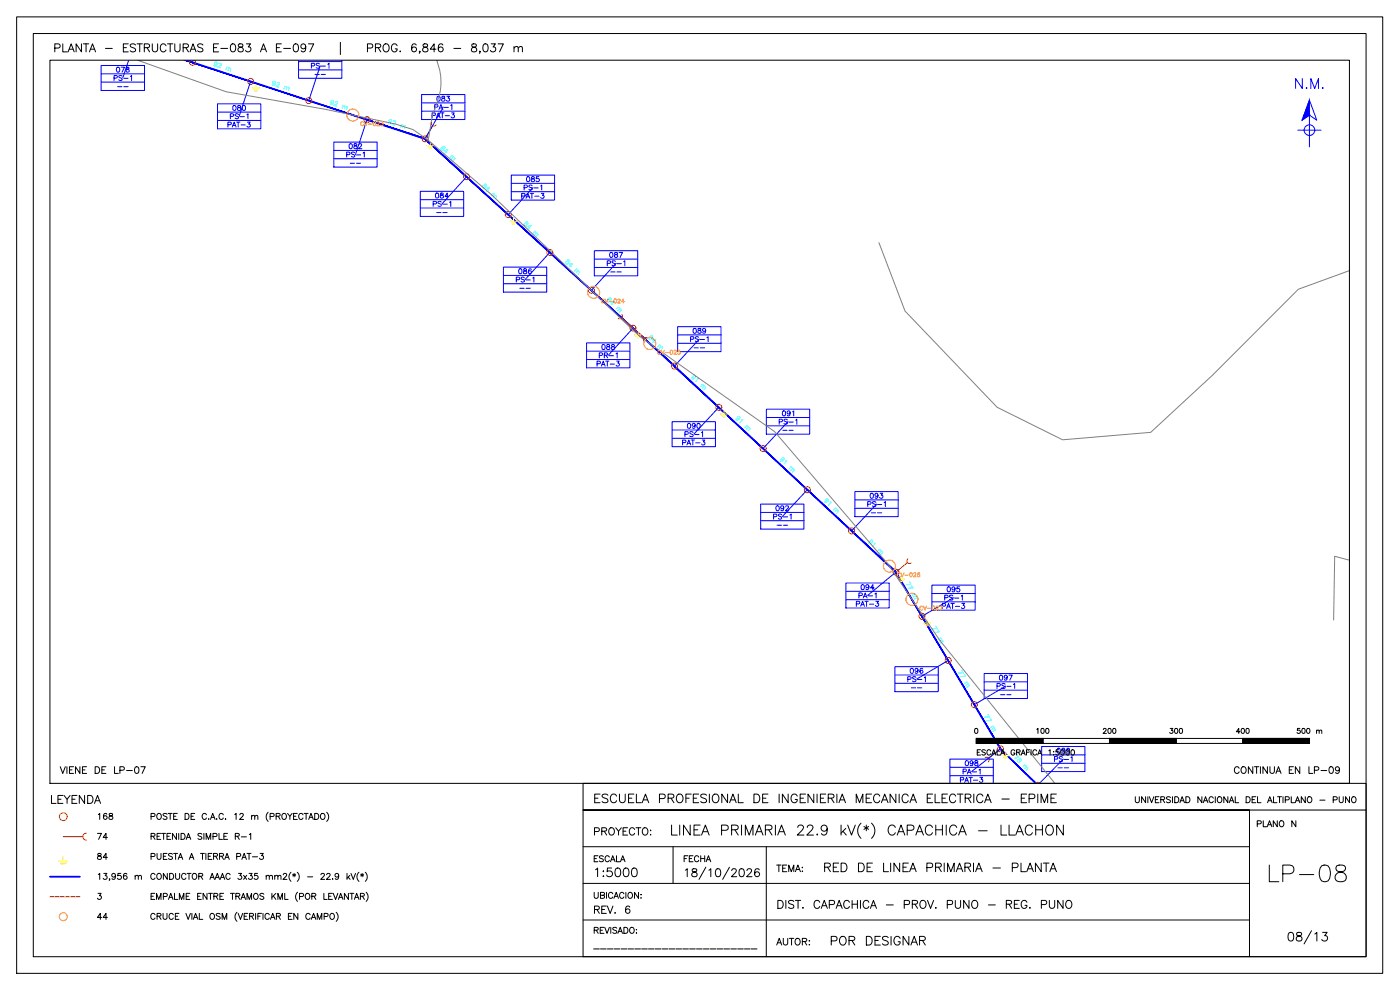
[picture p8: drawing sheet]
<svg xmlns="http://www.w3.org/2000/svg" width="420mm" height="297mm" viewBox="0 0 420 297" stroke-linecap="round" stroke-linejoin="round" font-family="sans-serif">
<!-- layer: RP_CONDUCTOR -->
<path d="M300.1 224.8l10.5 10.2h.4zM300.1 224.8l.2-.2 10.7 10.4zM268.8 171.8l31.3 53 .2-.2zM268.8 171.8l.1-.2 31.4 53zM202.3 109.9l66.5 61.9 .1-.2zM202.5 109.8l66.4 61.8-66.6-61.7zM127.5 41.8l74.8 68.1 .2-.1zM127.6 41.6l74.9 68.2-75-68zM55.5 18.1l72 23.7 .1-.2zM55.5 18.1h.8l71.3 23.5z" fill="#00f" stroke="#00f" stroke-width=".3"/>
<!-- layer: RP_CUADROPOSTE -->
<g fill="none" stroke="#00f" stroke-width=".3">
<path d="M30.4 19.6h13v7.5h-13zM58 18.1l-.2 .6M89.6 18.1v5.4h13v-5.4M89.6 18.5h13M96.1 19.7l-3.4 10.5M30.4 22.1h13M30.4 24.6h13M65.3 31.1h13v7.5h-13zM65.3 33.6h13M65.3 36.1h13M75.2 24.4l-3.4 10.5M89.6 21h13"/>
<path d="M110.1 35.9l-3.4 10.5M126.5 28.4h13v7.5h-13zM126.5 30.9h13M126.5 33.4h13M133 32.1l-5.4 9.6M100.2 42.6h13v7.5h-13zM100.2 45.1h13M100.2 47.6h13M126.1 57.4h13v7.5h-13zM126.1 59.9h13M140 53l-7.3 8.2M153.4 52.5h13v7.5h-13z"/>
<path d="M153.4 55h13M153.4 57.5h13M159.9 56.3l-7.4 8.1M126.1 62.4h13M165 75.8l-7.4 8.1M178.4 75.2h13v7.5h-13zM178.4 77.7h13M184.9 79l-7.4 8.1M151.1 80.1h13v7.5h-13zM151.1 82.6h13M151.1 85.1h13M178.4 80.2h13"/>
<path d="M189.9 98.5l-7.4 8.1M203.4 98h13v7.5h-13zM176 102.9h13v7.5h-13zM176 105.4h13M176 107.9h13M203.4 100.5h13M203.4 103h13M209.9 101.8l-7.5 8M201.7 126.5h13v7.5h-13zM201.7 129h13M201.7 131.5h13M215.7 122.2l-7.5 8.1"/>
<path d="M230 122.8h13v7.5h-13zM230 125.3h13M230 127.8h13M236.5 126.5l-7.5 8.1M228.3 151.2h13v7.5h-13zM228.3 153.7h13M228.3 156.2h13M242.3 146.9l-7.5 8.1M256.6 147.5h13v7.5h-13zM256.6 150h13M256.6 152.5h13M263.1 151.2l-7.5 8.1"/>
<path d="M253.9 174.9h13v7.5h-13zM253.9 177.4h13M253.9 179.9h13M268.9 171.7l-8.5 7M279.7 175.6h13v7.5h-13zM279.7 178.1h13M286.2 179.3l-9.5 5.6M279.7 180.6h13M284.5 198.2l-9.4 5.6M268.6 200h13v7.5h-13zM268.6 202.5h13M268.6 205h13"/>
<path d="M295.4 202.1h13v7.5h-13zM295.4 204.6h13M295.4 207.1h13M301.9 205.8l-9.5 5.6M285.1 235v-7.3h13v7.3M285.1 230.2h13M285.1 232.7h13M300.2 224.7l-8.6 6.8M312.6 224h13v7.5h-13zM312.6 226.5h13M312.6 229h13M319.1 227.8l-7.1 7.2"/>
</g>
<!-- layer: RP_POSTE -->
<g fill="none" stroke="#f00" stroke-width=".3">
<path d="M57.1 18.1a.89 .89 0 0 0 0 1.2 .89 .89 0 0 0 1.3 0 .89 .89 0 0 0 0-1.2M310.7 235l.7-.3 .7 .3"/>
<circle cx="75.2" cy="24.4" r=".9"/>
<circle cx="92.7" cy="30.2" r=".9"/>
<circle cx="127.6" cy="41.7" r=".9"/>
<circle cx="140" cy="53" r=".9"/>
<circle cx="152.5" cy="64.4" r=".9"/>
<circle cx="165" cy="75.8" r=".9"/>
<circle cx="177.5" cy="87.1" r=".9"/>
<circle cx="190" cy="98.5" r=".9"/>
<circle cx="202.4" cy="109.8" r=".9"/>
<circle cx="215.7" cy="122.2" r=".9"/>
<circle cx="229" cy="134.6" r=".9"/>
<circle cx="242.3" cy="146.9" r=".9"/>
<circle cx="255.6" cy="159.3" r=".9"/>
<circle cx="276.7" cy="184.9" r=".9"/>
<circle cx="284.6" cy="198.2" r=".9"/>
<circle cx="292.4" cy="211.4" r=".9"/>
<circle cx="300.3" cy="224.7" r=".9"/>
<circle cx="19" cy="245" r="1.17"/>
</g>
<!-- layer: RP_PTIERRA -->
<g fill="none" stroke="#ff0" stroke-width=".3">
<path d="M75.8 26.4h2M76.2 26.8h1.2M76.5 27.2h.6M76.8 25.4v1M128.2 43.7h2M128.5 44.1h1.3M128.9 44.5h.6M129.2 42.7v1M153.1 66.4h2M153.5 66.8h1.3M153.8 67.2h.6M154.1 65.4v1"/>
<path d="M191.6 99.5v1M190.5 100.5h2.1M190.9 100.9h1.3M191.2 101.3h.7M216.3 124.2h2M216.7 124.6h1.3M217 125h.6M217.3 123.2v1M277.3 186.9h2M277.6 187.3h1.4M278 187.7h.6M278.3 185.9v1"/>
<path d="M300.8 226.7h2M301.2 227.1h1.3M301.5 227.5h.6M301.8 225.7v1M17.7 258.3h2.6M18.1 258.9h1.7M18.6 259.4h.8M19 257.1v1.2"/>
</g>
<!-- layer: RP_VANO -->
<g fill="none" stroke="#0ff" stroke-width=".3">
<path d="M65.2 19.2a.4 .4 0 0 1-.7 .1 .4 .4 0 0 1 .1-.6 .4 .4 0 0 1 .6 .2l-.5 1-.4-.3M65.7 19.2l.3-.2 .4 .4-1.1 .7 .8 .3M68 20.3l.6 .1-.2 .8M68.1 20.1l-.3 .8M68.6 20.6h.7l-.2 .8M82.6 24.9a.4 .4 0 0 1-.6 .2 .4 .4 0 0 1 .1-.7 .4 .4 0 0 1 .6 .3l-.5 .9-.5-.3M83.1 24.9l.6-.1 .1 .4-1 .7 .8 .2M85.4 26.1h.7l-.2 .8M85.5 25.9l-.3 .8M86.1 26.3l.4-.1 .2 .1-.1 .8M100.1 30.7a.4 .4 0 0 1-.6 .1 .4 .4 0 0 1 0-.6 .4 .4 0 0 1 .6 .2l-.4 1-.5-.3M100.6 30.7l.3-.2 .4 .4-1.1 .7 .8 .3"/>
<path d="M102.9 31.8l.4-.1 .2 .2-.1 .7M103 31.6l-.3 .8M103.5 32.1h.7l-.2 .8M117.5 36.4a.4 .4 0 0 1-.6 .1 .4 .4 0 0 1 .1-.6 .4 .4 0 0 1 .6 .2l-.5 1-.5-.3M118.1 36.4l.3-.2 .4 .4-1.1 .8 .8 .2M120.4 37.6h.6l-.2 .8M120.4 37.3l-.2 .9M121 37.8h.6l-.1 .8M132.5 44.4l.8 .1 .2-.1-.2-.5-.4 .1a.74 .74 0 0 1 0 1.1l-.6-.4zM134.1 45.8l-.7-.6 1-.2-.8 .9M135.4 46.8l.6 .3-.5 .6M135.6 46.6l-.6 .7"/>
<path d="M135.9 47.3h.4l.2 .2-.5 .7M144.9 55.7l.9 .2 .2-.1-.1-.3-.3-.3-.2 .2 .2 .9a.43 .43 0 0 1-.6 0 .43 .43 0 0 1-.1-.6zM146.6 57.2l-.7-.6 1-.3-.9 1M147.9 58.2h.4l.2 .2-.5 .7M148.1 58l-.6 .6M148.4 58.6l.6 .3-.5 .6M157.4 67.1l.9 .2 .2-.2-.3-.4h-.4a.74 .74 0 0 1 0 1.2l-.4-.3zM159 68.5l-.7-.6 1.1-.2-.9 1M160.4 69.5l.4 .1 .2 .2-.5 .6M160.5 69.3l-.5 .7M160.9 70l.6 .3-.5 .6M169.8 78.6l.4-.2 .7 .2 .1-.3-.3-.3h-.3l-.1 .2 .2 .8a.45 .45 0 0 1-.5 .1 .45 .45 0 0 1-.2-.5z"/>
<path d="M171.5 79.9l-.7-.6 1.1-.2-.9 .9M172.9 80.9l.5 .3-.4 .6M173 80.7l-.6 .7M173.4 81.4h.4l.1 .2-.4 .7M185.8 92.7l.6 .3-.5 .6M194.7 101.3l.3-.2 .8 .2 .1-.2-.2-.4-.4 .1 .2 1a.46 .46 0 0 1-.6 0 .46 .46 0 0 1-.2-.5zM196.4 102.6l-.6-.6 1-.2-.9 1M197.8 103.6h.4l.2 .3-.5 .6M198 103.4l-.6 .7M198.3 104.1h.4l.2 .3-.5 .6M207.6 113.2v.2a.59 .59 0 0 0 .9 .1 .59 .59 0 0 0-.1-.9 .4 .4 0 0 0-.4 .5 .4 .4 0 0 0 .6 .1M209.2 113.5l.4 .1-.9 .9"/>
<path d="M210.7 115.5h.4l.2 .3-.5 .6M210.9 115.3l-.6 .7M211.2 116l.6 .3-.5 .6M220.9 125.6v.1a.57 .57 0 0 0 .9 .1 .57 .57 0 0 0-.2-.9 .4 .4 0 0 0-.3 .6 .4 .4 0 0 0 .6 .1M222.5 125.9h.4l-.9 1M224 127.9l.6 .3-.6 .6M224.2 127.7l-.6 .6M224.5 128.3l.4 .1 .2 .2-.5 .7M234.2 138v.1a.57 .57 0 0 0 .9 .1 .57 .57 0 0 0-.3-.9 .4 .4 0 0 0-.2 .6 .4 .4 0 0 0 .6 .1M235.8 138.3h.4l-.9 .9M237.3 140.2l.4 .1 .1 .2-.5 .6M237.4 140l-.6 .7"/>
<path d="M237.8 140.7h.4l.1 .3-.5 .6M247.5 150.3v.2a.57 .57 0 0 0 .9 .1 .57 .57 0 0 0-.3-.9 .41 .41 0 0 0-.2 .5 .41 .41 0 0 0 .6 .2M249.1 150.6l.4 .1-.9 .9M250.5 152.6h.5l.1 .3-.5 .6M250.7 152.4l-.6 .6M251.1 153.1l.5 .2-.5 .7M260.8 162.7l-.1 .1a.57 .57 0 0 0 1 .1 .57 .57 0 0 0-.3-.9 .41 .41 0 0 0-.3 .6 .41 .41 0 0 0 .7 .1M262.4 163h.4l-.9 1M263.8 165l.6 .3-.5 .6M264 164.8l-.6 .6M264.3 165.4h.4l.2 .3-.5 .6M273.6 175.6l.4 .8-1.4 .1"/>
<path d="M274.3 178.2l.4 .2 .1 .3-.7 .4M274.5 178.1l-.7 .4M274.7 178.8l.3 .2 .1 .2-.6 .5M280.8 187.8l.4 .8-1.4 .1M281.4 188.9l.5 .7-1.5 .2M282.2 191.5l.4 .4-.6 .5M282.4 191.4l-.8 .4M282.5 192.1l.5 .4-.7 .5M288.6 201.1l.5 .7-1.4 .2M289.3 202.1l.4 .8-1.4 .1M290 204.7l.5 .5-.7 .4M290.2 204.6l-.7 .4"/>
<path d="M290.3 205.3l.5 .5-.6 .4M296.5 214.3l.4 .8-1.4 .1M297.1 215.4l.5 .8-1.5 .1M297.9 218l.4 .4-.6 .5M298.1 217.9l-.8 .4M298.2 218.6l.5 .4-.7 .5M305.2 226.5l.6 .6-1.4 .5M305.5 228l1 .1-.4-.6-.2 .3a.53 .53 0 0 1 .3 .5 .53 .53 0 0 1-.5 .5l-.4-.5zM307.4 229.7l.6 .3-.5 .6M307.6 229.5l-.6 .6M307.9 230.1l.4 .1 .2 .2-.5 .7"/>
</g>
<!-- layer: RP_RETENIDA -->
<path d="M129.5 36.7a.79 .79 0 0 0 .3 1 .79 .79 0 0 0 1.1-.2M129.8 37.8l-2.2 3.9M186.6 94.3a.79 .79 0 0 1 0 1.1 .79 .79 0 0 1-1.1 .1M186.6 95.4l6.7 6.1M194.4 101.5a.79 .79 0 0 0-1.1 0 .79 .79 0 0 0 0 1.1M272.3 168.8l-3.4 2.9M272.4 167.7a.79 .79 0 0 0-.1 1.1 .79 .79 0 0 0 1.2 .1M295.6 227.3a.79 .79 0 0 1 1.1 .2 .79 .79 0 0 1-.1 1.1M300.2 224.7l-3.5 2.8M19 251h5.8M25.9 250a1.05 1.05 0 0 0-1.1 1 1.05 1.05 0 0 0 1.1 1.1" fill="none" stroke="#f00" stroke-width=".3"/>
<!-- layer: VIAS -->
<path d="M41.3 18.1l26.5 9.4 30.1 5.4 20.7 4.3 5.4 1.7 4.5 3.2 19 16.3 44.4 42.5 40.6 28.6 33.9 39.7 15.6 22.8 34.6 43M131.1 18.1a17 17 0 0 1 .7 10.6l-2.1 6.2-1.2 7.2M263.8 72.8l7.8 20.5 27.7 28.9 19.6 9.8 26.5-2.3 18.6-17.2 25.6-25.7 15.4-5.6M405 168.1l-4.4-1.2-.4 19.1" fill="none" stroke="#808080" stroke-width=".3"/>
<!-- layer: CRUCES -->
<g fill="none" stroke="#ff7f00" stroke-width=".3">
<path d="M198.2 105.4a.49 .49 0 0 0-.6-.3 .49 .49 0 0 0-.2 .7 .45 .45 0 0 0 .3 .5 .45 .45 0 0 0 .5-.3M198.5 105.1l.4 1.2 .5-1.2M199.6 105.8h1.1M202.3 105.4l.2-.3 .5 .2-.8 1h.8M204 105.1h-.5l-.1 .5a.43 .43 0 0 1 .7 0 .43 .43 0 0 1-.1 .6 .43 .43 0 0 1-.6-.1"/>
<circle cx="105.9" cy="34.5" r="1.81"/>
<circle cx="178.1" cy="87.7" r="1.81"/>
<circle cx="195" cy="103.1" r="1.81"/>
<circle cx="201.5" cy="105.6" r=".55"/>
<circle cx="266.9" cy="169.9" r="1.81"/>
<circle cx="273.7" cy="179.8" r="1.81"/>
<circle cx="19" cy="275" r="1.2"/>
</g>
<!-- layer: MARCO -->
<path d="M5 5.1h410v286.9h-410zM10 10.1h400v276.9h-400zM15 18.1h390v216.9h-390z" fill="none" stroke="#000" stroke-width=".3"/>
<!-- layer: NM -->
<g fill="none" stroke="#00f" stroke-width=".3">
<path d="M389.5 39.1h7M393 30.1l2.2 6-2.2-1.5-2.2 1.5zM393 34.6v9.5"/>
<circle cx="393" cy="39" r="1.6"/>
</g>
<path d="M393 30.1v4.5h-1.7zM391.3 34.6l-.5 1.5 2.2-1.5z" fill="#00f" stroke="#00f" stroke-width=".3"/>
<!-- layer: ROTULO -->
<g fill="none" stroke="#000" stroke-width=".3">
<path d="M16.4 14.4h1.1a.64 .64 0 0 0 .6-.6 .64 .64 0 0 0-.6-.6h-1.1v2.4M18.8 13.2v2.4h1.4M20.4 15.6l1-2.4 .9 2.4M20.8 14.8h1.1M24.4 13.2v2.4l-1.6-2.4v2.4M25 13.2h1.6M25.8 13.2v2.4M26.8 15.6l1-2.4 .9 2.4M27.2 14.8h1.1M31.6 14.5h2.1M37 14.3h.9M38.5 13.2h-1.5v2.4h1.5"/>
<path d="M40.7 13.5a.9 .9 0 0 0-.9-.4 .9 .9 0 0 0-.7 .6l.2 .4 1.1 .4 .3 .7a1.07 1.07 0 0 1-1.6 0M41.1 13.2h1.6M41.9 13.2v2.4M43.3 14.3l1.4-.1 .2-.3-.1-.5-.5-.2h-1v2.4M44.1 14.3l.8 1.3M45.7 13.2v1.7a.81 .81 0 0 0 .8 .7 .81 .81 0 0 0 .8-.7v-1.7M49.8 13.7a.88 .88 0 0 0-1-.6 .88 .88 0 0 0-.7 1v.6a.88 .88 0 0 0 .7 .9 .88 .88 0 0 0 1-.6M50.3 13.2h1.6M51.1 13.2v2.4M52.5 13.2v1.7a.8 .8 0 0 0 .7 .7 .8 .8 0 0 0 .8-.7v-1.7M55 14.3l1.3-.1 .3-.3-.1-.5-.5-.2h-1v2.4M55.8 14.3l.8 1.3"/>
<path d="M57 15.6l.9-2.4 .9 2.4M57.4 14.8h1.1M60.9 13.5a.89 .89 0 0 0-.9-.4 .89 .89 0 0 0-.7 .6l.2 .4 1.2 .4 .2 .7a1.05 1.05 0 0 1-1.6 0M64.1 14.3h.9M65.6 13.2h-1.5v2.4h1.5M66.3 14.5h2M69.5 13.3a.76 .76 0 0 1 1.1 .3 1.12 1.12 0 0 1 .1 1.4 1.12 1.12 0 0 1-1.2 .4l-.4-.9zM71.6 13.3a.48 .48 0 0 0 .3 .8l.4 .1a.69 .69 0 0 1 .7 .6 .69 .69 0 0 1-.5 .8h-.5a.69 .69 0 0 1-.6-.8 .69 .69 0 0 1 .7-.6l.5-.1a.5 .5 0 0 0 .2-.8zM73.9 13.2h1.3l-.7 .9a.8 .8 0 0 1 .6 1.3 .8 .8 0 0 1-1.4-.3M78.2 15.6l.9-2.4 .9 2.4M78.5 14.8h1.2M83 14.3h.9"/>
<path d="M84.4 13.2h-1.4v2.4h1.4M85.1 14.5h2.1M88.3 13.3a.76 .76 0 0 1 1.2 .3l.1 .6a1.03 1.03 0 0 1-.9 1.4 1.55 1.55 0 0 1-.4-2.3zM91.8 14a.74 .74 0 0 1-1.1 .6 .74 .74 0 0 1-.2-1.2 .74 .74 0 0 1 1.2 .1 1.27 1.27 0 0 1-.9 2.1l-.4-.4M92.6 13.2h1.5l-1.1 2.4M102.2 12.7v3.7M110.3 14.4l1.4-.1 .2-.3-.1-.6-.5-.2h-1v2.4M112.7 14.3l1.3-.1 .3-.6-.6-.4h-1v2.4M113.5 14.3l.8 1.3M115.4 13.3a1.19 1.19 0 0 1 1.5 .8 1.19 1.19 0 0 1-.8 1.5 1.25 1.25 0 0 1-1.2-.9 1.25 1.25 0 0 1 .5-1.4zM119.2 13.7a.88 .88 0 0 0-1-.6 .88 .88 0 0 0-.7 1v.6a.86 .86 0 0 0 .8 .9 .86 .86 0 0 0 .9-.9h-.6M120 15.4h.2z"/>
<path d="M124.9 13.5a.69 .69 0 0 0-1-.2 1.38 1.38 0 0 0 .4 2.3 .75 .75 0 0 0 .7-.8 .75 .75 0 0 0-.7-.7 .75 .75 0 0 0-.8 .7M126 15.4h-.2h.2l-.2 .6M127.1 13.3a.5 .5 0 0 0 .2 .8 .85 .85 0 0 1 1 .3 .85 .85 0 0 1-.1 1l-.8 .2-.4-.3a.88 .88 0 0 1 .1-.9 .88 .88 0 0 1 .9-.3 .48 .48 0 0 0 .2-.8zM130.9 14.8h-1.8l1.2-1.6v2.4M132.9 13.5a.69 .69 0 0 0-1-.2 1.38 1.38 0 0 0 .4 2.3 .75 .75 0 0 0 .7-.8 .75 .75 0 0 0-.7-.7 .75 .75 0 0 0-.8 .7M136.2 14.5h2.1M141.7 13.3a.5 .5 0 0 0 .2 .8 .85 .85 0 0 1 1 .3 .85 .85 0 0 1-.1 1l-.8 .2-.4-.3a.88 .88 0 0 1 .1-.9 .88 .88 0 0 1 .9-.3 .48 .48 0 0 0 .2-.8zM144.1 15.4h-.2h.2l-.2 .6M145.2 13.3a.76 .76 0 0 1 1.2 .3l.1 .6a1.03 1.03 0 0 1-.9 1.4 1.55 1.55 0 0 1-.4-2.3zM147.4 13.2h1.3l-.7 .9a.8 .8 0 0 1 .8 .7 .8 .8 0 0 1-.7 .9 .8 .8 0 0 1-.9-.6M149.5 13.2h1.6l-1.2 2.4M154.3 14.4l.5-.4 .6 .1 .1 1.5"/>
<path d="M154.3 14v1.6M155.5 14.4l.6-.4 .6 .1 .1 1.5M292.7 218.6a.74 .74 0 0 1 .9 .6 .74 .74 0 0 1-.5 .9l-.6-.3zM175 235h235v52h-235zM293 221.6h20v1.5h-20zM294.3 224.9h-1v1.7M295.7 225.2l-.4-.3-.6 .3v.3l1 .4v.4l-.4 .3-.6-.3M297.3 225.3a.59 .59 0 0 0-.6-.4 .59 .59 0 0 0-.5 .7v.3a.59 .59 0 0 0 .5 .7 .59 .59 0 0 0 .6-.4M297.6 226.6l.6-1.7 .7 1.7M297.9 226h.7M299.2 224.9v1.7h.9M300.3 226.6l.6-1.7 .6 1.7"/>
<path d="M300.5 226h.8M304.6 225.3a.59 .59 0 0 0-.7-.4 .59 .59 0 0 0-.5 .7v.3a.57 .57 0 0 0 .6 .7 .57 .57 0 0 0 .6-.7h-.4M305.1 225.7l.9-.1 .1-.5-1-.2v1.7M305.6 225.7l.6 .9M306.5 226.6l.6-1.7 .6 1.7M306.7 226h.8M308.1 225.7h.6M309.1 224.9h-1v1.7M309.4 224.9v1.7M311.1 225.3a.59 .59 0 0 0-.7-.4 .59 .59 0 0 0-.4 .7v.3a.59 .59 0 0 0 .4 .7 .59 .59 0 0 0 .7-.4M311.4 226.6l.6-1.7 .6 1.7M311.7 226h.7"/>
<path d="M313 221.6h20v1.5h-20zM333 221.6h20v1.5h-20zM340.7 239v1.3l.5 .5 .6-.2 .1-1.6M343.8 239v1.8l-1.2-1.8v1.8M344.5 239v1.8M344.9 239l.7 1.8 .7-1.8M346.7 239.9h.7M347.8 239h-1.1v1.8h1.1M348.4 239.9l1-.1 .1-.6-1.1-.2v1.8M349 239.9l.5 .9M351.3 239.3l-.5-.3-.6 .1v.6l.9 .4 .2 .5-.5 .2-.7-.2M351.9 239v1.8"/>
<path d="M352.6 239h.5a.95 .95 0 0 1 .7 .9 .95 .95 0 0 1-.7 .9h-.5zM353 221.6h20v1.5h-20zM355.9 239h.6a.95 .95 0 0 1 .6 .9 .95 .95 0 0 1-.6 .9h-.6zM360.7 239v1.8l-1.2-1.8v1.8M364.1 239.5a.66 .66 0 0 0-.7-.5 .66 .66 0 0 0-.6 .7v.5a.67 .67 0 0 0 .6 .6 .67 .67 0 0 0 .7-.4M364.7 239v1.8M365.5 239.3l.2-.2a.84 .84 0 0 1 1 .8 .84 .84 0 0 1-1 .9l-.4-.6zM368.5 239v1.8l-1.2-1.8v1.8M370.7 239v1.8h1.1M373 221.6h20v1.5h-20zM374 239h.6a.97 .97 0 0 1 .6 .9 .97 .97 0 0 1-.6 .9h-.6zM375.8 239.9h.7"/>
<path d="M376.9 239h-1.1v1.8h1.1M377.4 239v1.8h1M382.2 239v1.8h1M383.4 239h1.2M384 239v1.8M385 239v1.8M385.7 240l1.1-.1v-.7l-1.1-.2v1.8M387.5 239v1.8h1.1M391.7 239v1.8l-1.2-1.8v1.8M392.7 239.1a.84 .84 0 0 1 1 .8 .84 .84 0 0 1-1 .9l-.4-.6zM400.1 240l1.1-.1v-.7l-1.1-.2v1.8M401.9 239v1.3l.5 .5 .6-.2 .1-1.6"/>
<path d="M405 239v1.8l-1.2-1.8v1.8M406 239.1a.84 .84 0 0 1 1 .8 .84 .84 0 0 1-1 .9l-.4-.6zM175 254h200M201.5 247.6v3h1.8M202 254v11.1M204 247.6v3M207.1 247.6v3l-2-3v3M208.3 249h1.1M210.1 247.6h-1.8v3h1.8M210.5 250.6l1.2-3 1.1 3M211 249.5h1.4M216.6 249.1l1.7-.1a.79 .79 0 0 0 .2-.9 .79 .79 0 0 0-.7-.5h-1.2v3"/>
<path d="M219.6 249l1.7-.2 .3-.4-.2-.6-.6-.2h-1.2v3M220.6 249l1 1.6M222.5 247.6v3M223.7 250.6v-3l1.1 3 1.2-3v3M226.7 250.6l1.1-3 1.2 3M227.1 249.5h1.5M229.7 249l1.7-.2 .3-.4-.1-.6-.6-.2h-1.3v3M230 254v33M230.7 249l1 1.6M232.7 247.6v3M233.4 250.6l1.1-3 1.2 3M233.8 249.5h1.5"/>
<path d="M239.4 248.3l.2-.5 .4-.2 .8 .1a.66 .66 0 0 1 .2 1l-1.7 1.9h2M242.3 248.3l.1-.5 .4-.2 .9 .1a.66 .66 0 0 1 .1 1l-1.7 1.9h2M245.3 250.3v.3zM248.3 248.5a.93 .93 0 0 1-1.3 .9 .93 .93 0 0 1-.4-1.5 .93 .93 0 0 1 1.5 .1 2.71 2.71 0 0 1-.3 2.4 .87 .87 0 0 1-1.3-.3M252.4 247.6v3M253 249.4l1 1.2M253.8 248.5l-1.4 1.5M254.4 247.6l1.1 3 1.2-3M258.4 247a3.1 3.1 0 0 0 0 4.6M259.3 248l1.4 .8M260 247.6v1.7M260.7 248l-1.4 .8"/>
<path d="M261.6 247a3.1 3.1 0 0 1 0 4.6M268.7 248.3a1.1 1.1 0 0 0-1.3-.8 1.1 1.1 0 0 0-.8 1.2 1.32 1.32 0 0 0 .2 1.4 1.32 1.32 0 0 0 1.5 .3l.4-.6M269.3 250.6l1.1-3 1.1 3M269.7 249.5h1.4M272.3 249.1h1.3a.78 .78 0 0 0 .7-.8 .78 .78 0 0 0-.7-.7h-1.3v3M274.8 250.6l1.2-3 1.1 3M275.3 249.5h1.4M279.8 248.3a1.1 1.1 0 0 0-1.2-.8 1.1 1.1 0 0 0-.9 1.2 1.31 1.31 0 0 0 .3 1.4 1.31 1.31 0 0 0 1.4 .3l.4-.6M280.8 249h2M280.8 247.6v3M282.8 247.6v3M284 247.6v3"/>
<path d="M287.1 248.3a1.1 1.1 0 0 0-1.2-.8 1.1 1.1 0 0 0-.9 1.2 1.31 1.31 0 0 0 .3 1.4 1.31 1.31 0 0 0 1.4 .3l.4-.6M287.7 250.6l1.1-3 1.2 3M288.1 249.5h1.5M293.7 249.3h2.6M300.4 247.6v3h1.7M302.8 247.6v3h1.7M304.8 250.6l1.2-3 1.1 3M305.3 249.5h1.4M309.8 248.3a1.1 1.1 0 0 0-1.2-.8 1.1 1.1 0 0 0-.9 1.2 1.31 1.31 0 0 0 .3 1.4 1.31 1.31 0 0 0 1.4 .3l.4-.6M310.8 249h2M310.8 247.6v3M312.8 247.6v3"/>
<path d="M314.1 248a1.1 1.1 0 0 1 1.3-.4 1.1 1.1 0 0 1 .7 1.1 1.32 1.32 0 0 1-.3 1.4 1.32 1.32 0 0 1-1.4 .3 1.85 1.85 0 0 1-.3-2.4zM319.1 247.6v3l-2-3v3M354.1 240.8l.7-1.8 .7 1.8M354.4 240.2h.8M361.1 240.8l.7-1.8 .7 1.8M361.4 240.2h.8M368.9 240.8l.7-1.8 .7 1.8M369.2 240.2h.8M380.4 240.8l.7-1.8 .7 1.8M380.7 240.2h.8M388.7 240.8l.7-1.8 .7 1.8M389 240.2h.8"/>
<path d="M396.1 240.1h1.5M410 243h-235h200v44M175 276h200M175 265.1h200M178.3 267.7v1.3l.5 .5 .7-.2v-1.6M178.3 279.1l1.1-.1 .1-.6-1.2-.2v1.8M178.9 279.1l.6 .9M180.1 279.1h.7M180.2 268.6l1.1-.1v-.6l-1.1-.2v1.8l1.1-.1 .1-.4-.4-.4M181.3 278.2h-1.2v1.8h1.2M181.5 278.2l.7 1.8 .7-1.8M182 267.7v1.8"/>
<path d="M183.3 278.2v1.8M183.9 268.2a.66 .66 0 0 0-.8-.5 .66 .66 0 0 0-.5 .7 .74 .74 0 0 0 .2 1 .74 .74 0 0 0 1-.1l.1-.2M184.2 269.5l.7-1.8 .7 1.8M184.5 269h.9M185.1 278.5l-.4-.3-.8 .3 .2 .4 1 .6v.3l-.4 .2-.8-.2M185.7 279.4h.9M187.2 268.2a.66 .66 0 0 0-.7-.5 .66 .66 0 0 0-.6 .7 .74 .74 0 0 0 .3 1 .74 .74 0 0 0 1-.1v-.2M187.2 278.2h.6a.95 .95 0 0 1 .7 .9 .95 .95 0 0 1-.7 .9h-.6zM187.8 267.7v1.8M188.8 267.8a.84 .84 0 0 1 1 .8 .84 .84 0 0 1-1 .9l-.4-.6zM189.3 278.3a.84 .84 0 0 1 1.1 .8 .84 .84 0 0 1-1.1 .9l-.3-.6zM190.9 278.9h.2z"/>
<path d="M190.9 280h.2zM191.6 267.7v1.8l-1.2-1.8v1.8M192.3 268.4h.2zM192.3 269.5h.2zM205.7 261.1l.5-.4v2.3M207.8 260.8a.49 .49 0 0 0 .3 .8l.4 .1a.69 .69 0 0 1 .7 .6 .69 .69 0 0 1-.6 .7h-.4a.69 .69 0 0 1-.6-.7 .69 .69 0 0 1 .7-.6l.4-.1a.47 .47 0 0 0 .3-.8zM211.8 260.2l-2 3.6M212.7 261.1l.6-.4v2.3M215 260.8a.8 .8 0 0 1 1.2 .3 1.13 1.13 0 0 1 .1 1.3 1.13 1.13 0 0 1-1.3 .5 1.88 1.88 0 0 1 0-2.1zM218.9 260.2l-2 3.6M219.6 261.2l.5-.5h.4l.5 .4-.4 .8-1.1 1.1h1.6M222.1 260.8a.8 .8 0 0 1 1.2 .3 1.13 1.13 0 0 1 .1 1.3 1.13 1.13 0 0 1-1.3 .5l-.3-.9z"/>
<path d="M224.2 261.2l.4-.5h.5l.5 .4-.4 .8-1.1 1.1h1.6M227.8 261a.7 .7 0 0 0-1-.2 1.36 1.36 0 0 0 .5 2.2 .75 .75 0 0 0 .7-.7 .75 .75 0 0 0-.8-.7 .75 .75 0 0 0-.7 .6M185.4 280l.7-1.8 .7 1.8"/>
</g>
<!-- layer: 0 -->
<g fill="#000" stroke="#000" stroke-width=".3">
<path d="M293 221.6l20 1.5v-1.5zM293 221.6l20 1.5h-20z"/>
<path d="M333 221.6l20 1.5v-1.5zM333 221.6l20 1.5h-20z"/>
<path d="M373 221.6l20 1.5v-1.5zM373 221.6l20 1.5h-20z"/>
</g>
<!-- layer: RP_LEYENDA -->
<g fill="none" stroke="#000" stroke-width=".3">
<path d="M45.3 245l1.1-.1v-.7l-1.1-.1v1.8M45.3 250.9l1.1-.1v-.6l-1.1-.2v1.8M45.3 257l1.1-.1v-.7l-1.1-.1v1.8M45.9 250.9l.6 .9M47.1 256.1v1.2l.5 .6 .6-.3 .1-1.5M47.1 250.9h.7M47.2 244.3l.2-.2a.84 .84 0 0 1 1 .9 .84 .84 0 0 1-1 .8l-.3-.6zM48.2 250h-1.1v1.8h1.1M48.5 250h1.2M49 256.9h.7M49.1 250v1.8M50.1 244.3l-.4-.2-.8 .2 .2 .4 .9 .5 .1 .4-.4 .3-.8-.3"/>
<path d="M50.1 256.1h-1.1v1.8h1.1M50.1 250.9h.7M50.5 244.1h1.2M51.1 244.1v1.8M51.2 250h-1.1v1.8h1.1M51.8 256.3l-.5-.2-.7 .2 .1 .4 1 .5-.1 .6-.6 .1-.4-.3M52.1 244.9h.7M52.1 256.1h1.2M52.7 256.1v1.8M53 250v1.8l-1.2-1.8v1.8M53.2 244.1h-1.1v1.8h1.1M53.5 257.9l.7-1.8 .6 1.8"/>
<path d="M53.6 250v1.8M53.7 257.2h.9M54.3 250h.6a.95 .95 0 0 1 .7 .9 .95 .95 0 0 1-.7 .9h-.6zM55.5 244.1h.6a.96 .96 0 0 1 .7 .9 .96 .96 0 0 1-.7 .9h-.6zM55.9 251.8l.7-1.8 .6 1.8M56.1 251.3h.9M56.8 257.9l.7-1.8 .7 1.8M57.1 257.2h.8M57.3 244.9h.7M58.4 244.1h-1.1v1.8h1.1M60.2 256.1h1.2M60.6 250.3l-.4-.3-.8 .3 .2 .4 .9 .5 .1 .4-.4 .2-.8-.2"/>
<path d="M60.8 256.1v1.8M61.2 250v1.8M61.8 256.1v1.8M61.9 251.8v-1.8l.7 1.8 .6-1.8v1.8M62 244.5a.67 .67 0 0 0-.8-.4 .67 .67 0 0 0-.5 .6 .75 .75 0 0 0 .2 1 .75 .75 0 0 0 1-.1l.1-.2M62.5 256.9h.7M62.6 245.8h.1zM63.2 245.9l.6-1.8 .7 1.8M63.4 245.2h.9M63.6 256.1h-1.1v1.8h1.1M63.9 251l1.1-.1v-.7l-1.1-.2v1.8M64.1 256.9l1-.1 .1-.6-1.1-.1v1.8"/>
<path d="M64.7 256.9l.6 1M65 245.8h.1zM65.7 250v1.8h1.1M65.9 256.9l1-.1 .1-.6-1.1-.1v1.8M66.5 256.9l.6 1M67 244.5a.67 .67 0 0 0-.7-.4 .67 .67 0 0 0-.6 .6 .75 .75 0 0 0 .2 1 .75 .75 0 0 0 1-.1l.1-.2M67.2 250.9h.7M67.4 257.9l.7-1.8 .7 1.8M67.6 245.8h.2zM67.7 257.2h.9M68.3 250h-1.1v1.8h1.1M70.4 244.4l.5-.3v1.8"/>
<path d="M70.6 250.9l1-.1 .1-.6-1.1-.2v1.8M71 257l1.1-.1 .1-.7-1.2-.1v1.8M71.2 250.9l.6 .9M72 244.5l.3-.4 .7 .3-1.1 1.5h1.2M72.4 251.1h1.6M72.6 257.9l.7-1.8 .7 1.8M72.8 257.2h.9M74.1 256.1h1.2M74.7 256.1v1.8M74.8 250.4l.4-.4v1.8M75.5 245l.4-.3h.5l.1 1.2M75.5 244.7v1.2"/>
<path d="M75.8 257.1h1.5M76.5 245l.4-.3h.4l.1 1.2M78.1 256.1h.9l-.5 .6a.6 .6 0 0 1 .4 1 .6 .6 0 0 1-1-.2M80.5 243.7a1.88 1.88 0 0 0 0 2.8M81.1 245l1-.1 .1-.7-1.1-.1v1.8M82.9 244.9l1-.1 .1-.6-1.1-.1v1.8M83.5 244.9l.6 1M84.8 244.3l.1-.2a.84 .84 0 0 1 1.1 .9 .84 .84 0 0 1-1.1 .8l-.3-.6zM86.3 244.1l.7 .8v1M87.7 244.1l-.7 .8M88.1 244.9h.7M89.2 244.1h-1.1v1.8h1.1"/>
<path d="M90.9 244.5a.67 .67 0 0 0-.7-.4 .67 .67 0 0 0-.6 .6 .75 .75 0 0 0 .3 1 .75 .75 0 0 0 .9-.1l.1-.2M91.3 244.1h1.2M91.9 244.1v1.8M92.6 245.9l.7-1.8 .7 1.8M92.9 245.2h.9M94.4 244.1h.6a.95 .95 0 0 1 .7 .9 .95 .95 0 0 1-.7 .9h-.6zM96.3 244.3l.2-.2a.84 .84 0 0 1 1.1 .9 .84 .84 0 0 1-1.1 .8l-.3-.6zM98 243.7a1.88 1.88 0 0 1 0 2.8M29.4 268h1l-.6 .7a.59 .59 0 0 1 .5 1 .59 .59 0 0 1-1-.2M29.5 262.4l.4-.3v1.7M31.1 262.1h1l-.5 .6a.6 .6 0 0 1 .4 1 .6 .6 0 0 1-1-.2M32.9 263.8h-.1h.1l-.1 .4"/>
<path d="M34.6 262.6a.56 .56 0 0 1-.7 .5 .56 .56 0 0 1-.2-.9 .56 .56 0 0 1 .9 .1v.3a.85 .85 0 0 1-.6 1.2l-.4-.2M36.3 262.1h-.9l-.1 .7a.64 .64 0 0 1 1 0 .64 .64 0 0 1-.1 1 .64 .64 0 0 1-1-.3M38.1 262.3l-.1-.2a.89 .89 0 0 0-1.1 .7 .89 .89 0 0 0 .6 1 .56 .56 0 0 0 .7-.5 .56 .56 0 0 0-.6-.6 .56 .56 0 0 0-.6 .6M40.6 263l.4-.4 .4 .1 .1 1.1M40.6 262.6v1.2M41.5 263l.4-.4 .5 .1v1.1M45.3 268.9h.7M46.4 268h-1.1v1.9h1.1M46.5 262.5a.65 .65 0 0 0-.7-.5 .65 .65 0 0 0-.5 .7v.5a.65 .65 0 0 0 .5 .7 .65 .65 0 0 0 .7-.5M46.5 274.5a.65 .65 0 0 0-.7-.5 .65 .65 0 0 0-.5 .7v.5a.65 .65 0 0 0 .5 .7 .65 .65 0 0 0 .7-.5M47 269.9v-1.9l.6 1.9 .7-1.9v1.9M47.1 274.9l1.1-.1v-.6l-1.1-.1v1.8"/>
<path d="M47.4 262.1a.84 .84 0 0 1 1 .8 .84 .84 0 0 1-1 .9l-.3-.6zM47.7 274.9l.6 1M48.9 274.1v1.2l.5 .6 .6-.3 .1-1.5M49 269l1-.1 .1-.7-1.1-.2v1.9M50.2 262.1v1.7l-1.2-1.7v1.7M50.6 269.9l.6-1.9 .7 1.9M50.8 269.2h.9M50.9 262.1h.6a.95 .95 0 0 1 .6 .8 .95 .95 0 0 1-.6 .9h-.6zM52 274.5a.65 .65 0 0 0-.7-.5 .65 .65 0 0 0-.6 .7v.5a.65 .65 0 0 0 .6 .7 .65 .65 0 0 0 .7-.5M52.4 268v1.9h1M52.6 274.9h.7M52.7 262.1v1.2l.5 .5 .6-.2 .1-1.5"/>
<path d="M53.7 274.1h-1.1v1.8h1.1M53.8 269.9v-1.9l.7 1.9 .7-1.9v1.9M55.8 262.5a.67 .67 0 0 0-.8-.5 .67 .67 0 0 0-.5 .7v.5a.67 .67 0 0 0 .5 .7 .67 .67 0 0 0 .8-.5M55.8 274.1l.7 1.8 .6-1.8M55.9 268.9h.7M56.1 262.1h1.2M56.7 262.1v1.7M57 268h-1.1v1.9h1.1M57.6 274.1v1.8M57.8 262.3l.2-.2a.84 .84 0 0 1 1.1 .8 .84 .84 0 0 1-1.1 .9l-.3-.6zM58 275.9l.7-1.8 .7 1.8M58.3 275.3h.8"/>
<path d="M59.3 268.9h.7M59.6 262.9l1.1-.1 .1-.6-1.2-.1v1.7M59.8 274.1v1.8h1.1M60.2 262.9l.7 .9M60.4 268h-1.1v1.9h1.1M62.1 268v1.9l-1.2-1.9v1.9M62.6 268h1.2M63 263.8l.7-1.7 .7 1.7M63.2 274.3l.1-.2a.84 .84 0 0 1 1.1 .9 .84 .84 0 0 1-1.1 .8l-.3-.6zM63.2 268v1.9M63.2 263.3h.9M64.2 268.9l1-.1 .1-.6-1.1-.2v1.9"/>
<path d="M64.5 263.8l.7-1.7 .7 1.7M64.8 263.3h.8M64.8 268.9l.6 1M66 268.9h.7M66.1 263.8l.7-1.7 .6 1.7M66.1 274.3l-.5-.2-.7 .2 .1 .4 1.1 .6v.3l-.5 .3-.7-.3M66.3 263.3h.9M66.7 275.9v-1.8l.7 1.8 .7-1.8v1.8M67.1 268h-1.1v1.9h1.1M69.1 262.5a.65 .65 0 0 0-.8-.5 .65 .65 0 0 0-.5 .7v.5a.65 .65 0 0 0 .5 .7 .65 .65 0 0 0 .8-.5M69.2 268h1.2M69.8 268v1.9"/>
<path d="M70.8 268.9l1-.1 .1-.6-1.1-.2v1.9M71.1 273.7a1.85 1.85 0 0 0 0 2.7M71.4 268.9l.6 1M71.5 274.1l.7 1.8 .6-1.8M71.6 262.1h.9l-.5 .6a.6 .6 0 0 1 .4 1 .6 .6 0 0 1-1-.2M72.3 269.9l.7-1.9 .7 1.9M72.6 269.2h.8M73.1 262.6l.9 1.2M73.3 274.9h.7M74 262.6l-.9 1.2M74.1 269.9v-1.9l.7 1.9 .7-1.9v1.9M74.4 274.1h-1.1v1.8h1.1"/>
<path d="M74.7 262.1h1l-.5 .6a.6 .6 0 0 1 .4 1 .6 .6 0 0 1-1.1-.2M74.9 274.9l1-.1 .1-.6-1.1-.1v1.8M75.5 274.9l.6 1M76.3 268.3l.2-.2a.83 .83 0 0 1 1 .9 .83 .83 0 0 1-1 .8l-.4-.6zM76.7 274.1v1.8M77.3 262.1h-.8l-.1 .7a.64 .64 0 0 1 .9 0 .64 .64 0 0 1-.1 1 .64 .64 0 0 1-.9-.3M77.4 274.9h.7M78.5 274.1h-1.1v1.8M78.9 274.1v1.8M79.2 268.3l-.4-.3-.8 .3 .1 .4 1.1 .6v.3l-.4 .3-.8-.3M79.9 263l.4-.4 .4 .1 .1 1.1M79.9 262.6v1.2"/>
<path d="M80.8 263l.4-.4 .5 .1 .1 1.1M80.8 274.5a.67 .67 0 0 0-.7-.4 .67 .67 0 0 0-.6 .6v.5a.67 .67 0 0 0 .6 .7 .67 .67 0 0 0 .7-.5M81.2 275.9l.7-1.8 .6 1.8M81.4 275.3h.9M81.6 268v1.9M82 268.8l.8 1.1M82.4 263l.5-.4 .4 .1 .1 1.1M82.4 262.6v1.2M82.8 268l-1.2 1.2M83 274.9l1-.1 .1-.6-1.1-.1v1.8M83.4 263l.4-.4 .4 .1 .1 1.1M83.4 269.9v-1.9l.7 1.9 .7-1.9v1.9"/>
<path d="M83.6 274.9l.6 1M85 262.5l.4-.4h.5l.1 .3-.2 .6-.9 .8h1.2M85.4 268v1.9h1.1M86.6 274.9h.6M87.3 261.7a1.81 1.81 0 0 0 0 2.7M87.7 274.1h-1.1v1.8h1.1M87.8 262.3l.9 .5M88.3 262.1v1M88.7 262.3l-.9 .5M89.2 261.7a1.85 1.85 0 0 1 0 2.7M89.3 267.7a1.88 1.88 0 0 0 0 2.8M89.4 274.1v1.8l-1.2-1.8v1.8"/>
<path d="M89.9 269l1-.1 .1-.7-1.1-.2v1.9M91.9 268.1a.84 .84 0 0 1 1.1 .9 .84 .84 0 0 1-1.1 .8l-.3-.6zM92.3 263.1h1.6M93.1 274.5a.67 .67 0 0 0-.8-.4 .67 .67 0 0 0-.5 .6v.5a.67 .67 0 0 0 .5 .7 .67 .67 0 0 0 .8-.5M93.4 275.9l.7-1.8 .7 1.8M93.6 268.9l1-.1 .1-.6-1.1-.2v1.9M93.7 275.3h.8M94.2 268.9l.6 1M95.2 275.9v-1.8l.7 1.8 .7-1.8v1.8M96.3 262.5l.4-.4h.5l.2 .3-.3 .6-.9 .8h1.3M97.2 268v1.9h1M97.3 275l1-.1 .1-.7-1.1-.1v1.8"/>
<path d="M98 262.5l.4-.4 .7 .3-.3 .6-.8 .8h1.2M98.6 268.9h.7M99.2 274.3l.1-.2a.84 .84 0 0 1 1.1 .9 .84 .84 0 0 1-1.1 .8l-.3-.6zM99.8 263.8h.1zM99.8 268h-1.2v1.9h1.2M100 268l.7 1.9 .7-1.9M100.9 273.7a1.85 1.85 0 0 1 0 2.7M101.6 269.9l.6-1.9 .7 1.9M101.6 262.6a.56 .56 0 0 1-.7 .5 .56 .56 0 0 1-.2-.9 .56 .56 0 0 1 .9 .1v.3a.85 .85 0 0 1-.6 1.2l-.4-.2M101.8 269.2h.9M104.1 262.1v1.7M104.5 263.2l.6 .6"/>
<path d="M104.6 268v1.9l-1.2-1.9v1.9M105 262.6l-.9 .9M105 268h1.2M105.3 262.1l.7 1.7 .7-1.7M105.6 268v1.9M106.4 269.9l.6-1.9 .7 1.9M106.6 269.2h.9M107.7 261.7a1.81 1.81 0 0 0 0 2.7M108.2 268.9l1-.1 .2-.4-.5-.4h-.7v1.9M108.2 262.3l.9 .5M108.7 262.1v1M108.8 268.9l.6 1"/>
<path d="M109.1 262.3l-.9 .5M109.6 261.7a1.85 1.85 0 0 1 0 2.7M109.9 267.7a1.88 1.88 0 0 1 0 2.8"/>
</g>
<!-- layer: RP_CONDUCTOR -->
<path d="M15 263h9" fill="none" stroke="#00f" stroke-width=".51"/>
<!-- layer: RP_EMPALME -->
<path d="M15 269.1h1.3M16.6 269.1h1.2M18.1 269.1h1.3M19.6 269.1h1.3M21.1 269.1h1.3M22.7 269.1h1.3" fill="none" stroke="#f00" stroke-width=".3"/>
<text font-size="8.8" x="379.6" y="265.6">LP-08</text>
<text font-size="7.5" x="385.2" y="284.3">08/13</text>
<text font-size="6.6" fill="#00f" x="387.7" y="27.9">N.M.</text>
<g font-size="5.7">
<text x="14.1" y="242.4">LEYENDA</text>
<text x="177.1" y="242">ESCUELA PROFESIONAL DE INGENIERIA MECANICA ELECTRICA - EPIME</text>
<text x="177.1" y="251.9">PROYECTO:</text>
<text x="246.2" y="262.8">RED DE LINEA PRIMARIA - PLANTA</text>
<text x="177.4" y="264.2">1:5000</text>
<text x="232.1" y="273.8">DIST. CAPACHICA - PROV. PUNO - REG. PUNO</text>
<text x="248.4" y="284.7">POR DESIGNAR</text>
</g>
<g font-size="5.3">
<text x="231.8" y="262.8">TEMA:</text>
<text x="177.1" y="275.2">REV. 6</text>
</g>
<g font-size="4.9" fill="#00f">
<text x="92.1" y="21.9">PS-1</text>
<text x="129.1" y="34.2">PA-1</text>
<text x="129.8" y="31.7">083</text>
<text x="179.2" y="106.2">088</text>
</g>
<g font-size="4.9">
<text x="16.9" y="233.2">VIENE DE LP-07</text>
<text x="288.6" y="231.1">098</text>
<text x="369.4" y="233.2">CONTINUA EN LP-09</text>
<text x="28.2" y="246.9">168</text>
<text x="376.1" y="249.4">PLANO N</text>
<text x="27.9" y="252.9">74</text>
<text x="27.9" y="258.9">84</text>
<text x="177.1" y="259.6">ESCALA</text>
<text x="204.3" y="259.6">FECHA</text>
<text x="27.9" y="276.9">44</text>
<text x="231.8" y="284.7">AUTOR:</text>
</g>
<g font-size="4.4" fill="#00f">
<text x="33.9" y="22.9">078</text>
<text x="68.8" y="34.2">080</text>
<text x="67.7" y="36.7">PS-1</text>
<text x="103.4" y="45.9">082</text>
<text x="155.9" y="58.2">PS-1</text>
<text x="156.6" y="55.7">085</text>
<text x="129.5" y="60.7">084</text>
<text x="154.5" y="83.3">086</text>
<text x="181.7" y="78.3">087</text>
<text x="206.7" y="101.2">089</text>
<text x="178.5" y="108.7">PR-1</text>
<text x="233.5" y="125.9">091</text>
<text x="205" y="129.8">090</text>
<text x="204.3" y="132.3">PS-1</text>
<text x="231.8" y="154.5">092</text>
<text x="260" y="150.6">093</text>
<text x="257.2" y="178.2">094</text>
<text x="282.9" y="178.9">095</text>
<text x="256.5" y="180.6">PA-1</text>
<text x="282.2" y="181.3">PS-1</text>
<text x="272" y="203.2">096</text>
<text x="298.8" y="205.3">097</text>
<text x="287.9" y="233.5">PA-1</text>
</g>
<g font-size="4.4">
<text x="310.1" y="221.2">100</text>
<text x="329.8" y="221.2">200</text>
<text x="350" y="221.2">300</text>
<text x="369.7" y="221.2">400</text>
<text x="388.1" y="221.2">500 m</text>
<text x="316.1" y="227.2">099</text>
</g>
<g font-size="4" fill="#ff7f00">
<text x="106.9" y="38.8">CV-023</text>
<text x="179.2" y="92.1">CV-024</text>
<text x="268.1" y="174.3">CV-026</text>
<text x="274.8" y="184.1">CV-027</text>
</g>
<g font-size="2.6" fill="#00f">
<text x="93.1" y="23.6">--</text>
<text x="34.2" y="27.2">--</text>
<text x="103.7" y="50.1">--</text>
<text x="129.8" y="64.9">--</text>
<text x="182" y="82.9">--</text>
<text x="154.9" y="87.8">--</text>
<text x="207.1" y="105.5">--</text>
<text x="233.5" y="130.5">--</text>
<text x="260.3" y="155.2">--</text>
<text x="232.1" y="158.7">--</text>
<text x="272.3" y="207.8">--</text>
<text x="299.2" y="209.5">--</text>
<text x="316.4" y="231.4">--</text>
</g>
<text font-size="2.6" x="177.1" y="286.1">________________________</text>
</svg>
